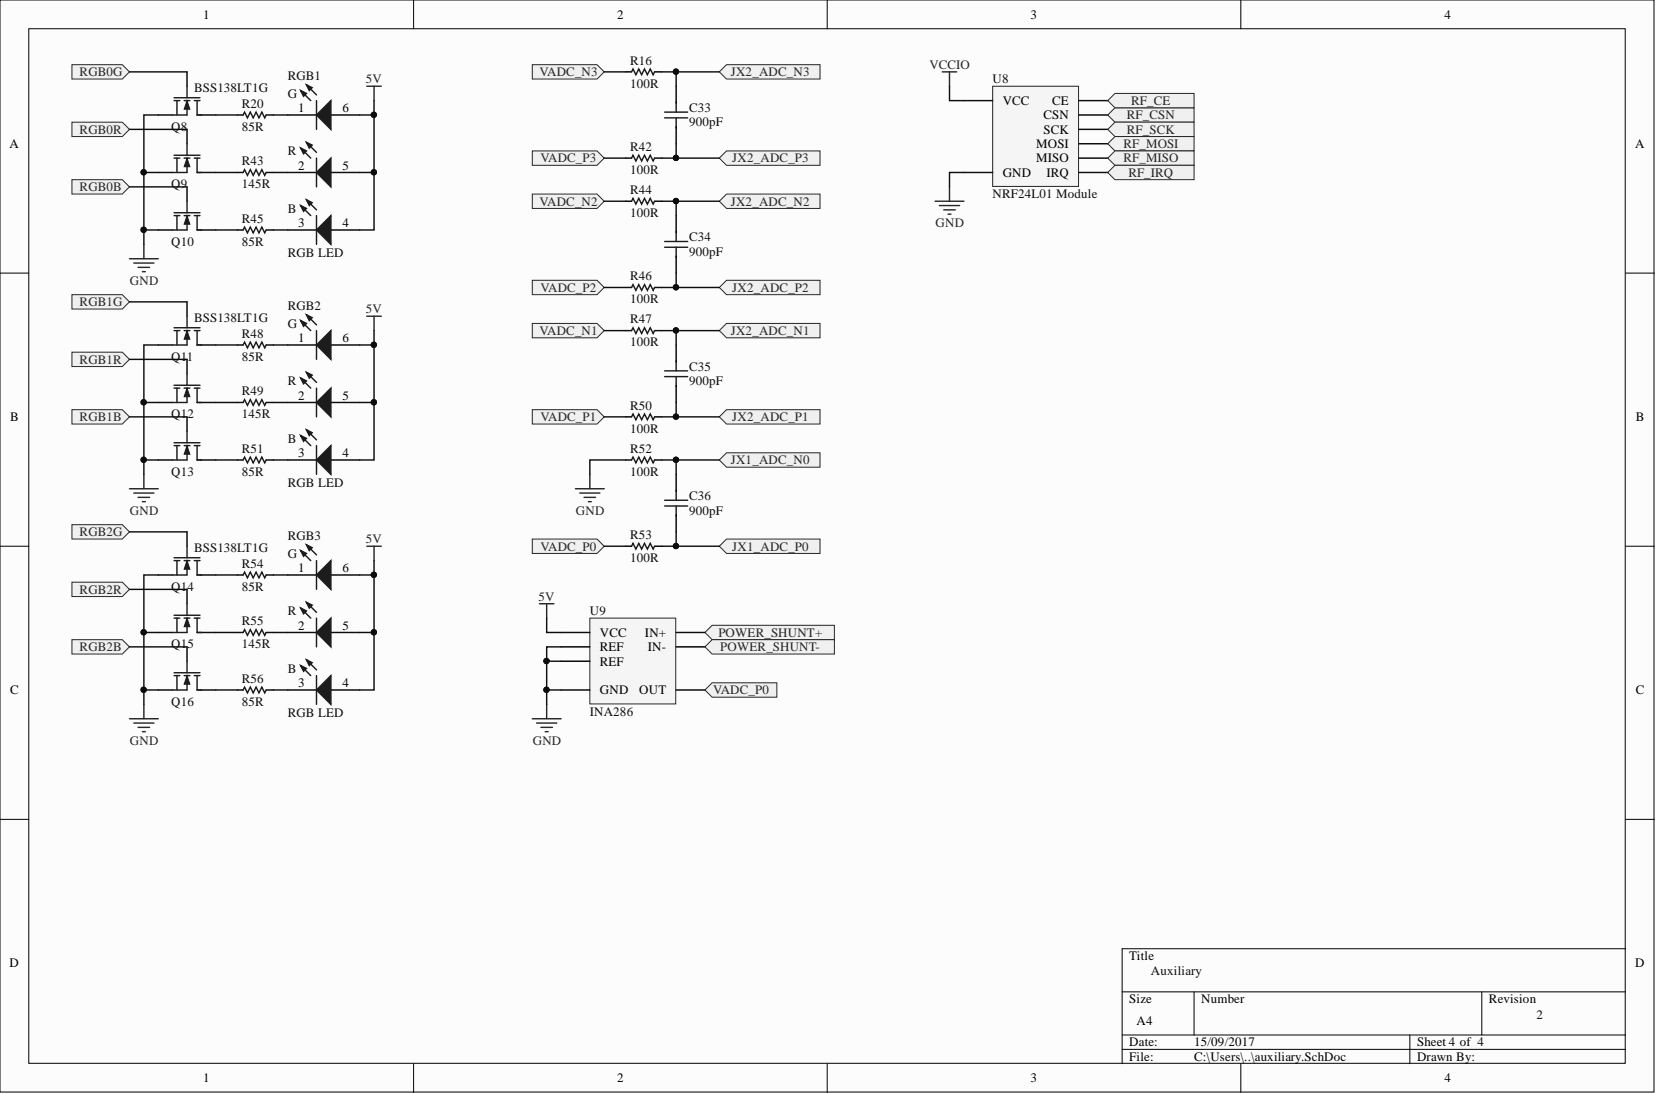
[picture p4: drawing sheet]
<svg xmlns="http://www.w3.org/2000/svg" width="292mm" height="193mm" viewBox="0 0 292 193" stroke-linecap="round" stroke-linejoin="round" font-family="sans-serif">
<g fill="#fcfcfc" stroke="#000" stroke-width=".18">
<path d="M0 0h291.7v192.6h-291.7z"/>
<path d="M5.1 5.1h281.6v182.5h-281.6z"/>
</g>
<g fill="none" stroke="#000" stroke-width=".18">
<path d="M73 0v5.1M145.9 0v5.1M218.9 0v5.1M0 48.2h5.1M286.7 48.2h5.1M0 96.4h5.1M286.7 96.4h5.1M0 144.5h5.1M286.7 144.5h5.1M197.9 175h88.8M210.6 175v7.6M261.4 175v7.6"/>
<path d="M286.7 167.3h-88.8v20.3M73 187.6v5.1M145.9 187.6v5.1M197.9 182.6h88.8M197.9 185.1h88.8M218.9 187.6v5.1M248.7 182.6v5"/>
</g>
<path d="M33 12.7v2.5M27.9 20.3h2.6M35.5 20.3h2.6" fill="none" stroke="#000" stroke-width=".25"/>
<path d="M30.7 17.2h4.6M30.7 17.7h1M31.2 17.7v2.6M32.5 17.7h1M33 15.2v2M33 17.7v2.6h-2.5M34.3 17.7h1M34.8 17.7v2.6" fill="none" stroke="#1c1c1c" stroke-width=".25"/>
<path d="M33 17.7l.5 1.6h-1z" fill="#1c1c1c"/>
<path d="M33 17.7l.5 1.6h-1z" fill="none" stroke="#1c1c1c" stroke-width=".18"/>
<path d="M30.7 27.4h4.6M30.7 27.9h1M31.2 27.9v2.5M32.5 27.9h1M33 25.4v2M33 27.9v2.5h-2.5M34.3 27.9h1M34.8 20.3h.7M34.8 27.9v2.5" fill="none" stroke="#1c1c1c" stroke-width=".25"/>
<path d="M27.9 30.4h2.6M33 22.8v2.6M35.5 30.4h2.6" fill="none" stroke="#000" stroke-width=".25"/>
<path d="M33 27.9l.5 1.5h-1z" fill="#1c1c1c"/>
<path d="M33 27.9l.5 1.5h-1z" fill="none" stroke="#1c1c1c" stroke-width=".18"/>
<path d="M30.7 37.5h4.6M30.7 38h1M31.2 38v2.6M32.5 38h1M33 35.5v2M33 38v2.6h-2.5M34.3 38h1M34.8 30.4h.7M34.8 38v2.6" fill="none" stroke="#1c1c1c" stroke-width=".25"/>
<path d="M33 33v2.5M27.9 40.6h2.6M35.5 40.6h2.6" fill="none" stroke="#000" stroke-width=".25"/>
<path d="M33 38l.5 1.6h-1z" fill="#1c1c1c"/>
<path d="M33 38l.5 1.6h-1z" fill="none" stroke="#1c1c1c" stroke-width=".18"/>
<path d="M34.8 40.6h.7" fill="none" stroke="#1c1c1c" stroke-width=".25"/>
<path d="M50.8 20.3h5M58.4 20.3h5" fill="none" stroke="#000" stroke-width=".25"/>
<path d="M55.8 20.3l2.6-2.6v5.1z" fill="#1c1c1c"/>
<path d="M53 16l1.8 1.7M54.1 15l1.7 1.7M55.8 17.7v5.1M55.8 20.3l2.6-2.6v5.1z" fill="none" stroke="#1c1c1c" stroke-width=".25"/>
<path d="M54.1 15l1 .5-.5 .5z" fill="#1c1c1c"/>
<path d="M54.1 15l1 .5-.5 .5z" fill="none" stroke="#1c1c1c" stroke-width=".25"/>
<path d="M53 16l1.1 .5-.6 .5z" fill="#1c1c1c"/>
<path d="M53 16l1.1 .5-.6 .5z" fill="none" stroke="#1c1c1c" stroke-width=".25"/>
<path d="M50.8 30.4h5M58.4 30.4h5" fill="none" stroke="#000" stroke-width=".25"/>
<path d="M55.8 30.4l2.6-2.5v5.1z" fill="#1c1c1c"/>
<path d="M53 26.1l1.8 1.8M54.1 25.1l1.7 1.8M55.8 30.4l2.6-2.5v5.1zM55.8 27.9v5.1" fill="none" stroke="#1c1c1c" stroke-width=".25"/>
<path d="M54.1 25.1l1 .5-.5 .5z" fill="#1c1c1c"/>
<path d="M54.1 25.1l1 .5-.5 .5z" fill="none" stroke="#1c1c1c" stroke-width=".25"/>
<path d="M53 26.1l1.1 .5-.6 .5z" fill="#1c1c1c"/>
<path d="M53 26.1l1.1 .5-.6 .5z" fill="none" stroke="#1c1c1c" stroke-width=".25"/>
<path d="M50.8 40.6h5M58.4 40.6h5" fill="none" stroke="#000" stroke-width=".25"/>
<path d="M55.8 40.6l2.6-2.6v5.1z" fill="#1c1c1c"/>
<path d="M53 36.3l1.8 1.7M54.1 35.2l1.7 1.8M55.8 38v5.1M55.8 40.6l2.6-2.6v5.1z" fill="none" stroke="#1c1c1c" stroke-width=".25"/>
<path d="M54.1 35.2l1 .6-.5 .5z" fill="#1c1c1c"/>
<path d="M54.1 35.2l1 .6-.5 .5z" fill="none" stroke="#1c1c1c" stroke-width=".25"/>
<path d="M53 36.3l1.1 .5-.6 .5z" fill="#1c1c1c"/>
<path d="M42.9 20.3l.2-.5 .5 1 .6-1 .5 1 .5-1 .5 1 .5-1 .5 1 .2-.5M42.9 30.4l.2-.5 .5 1 .6-1 .5 1 .5-1 .5 1 .5-1 .5 1 .2-.5M53 36.3l1.1 .5-.6 .5zM42.9 40.6l.2-.5 .5 1 .6-1 .5 1 .5-1 .5 1 .5-1 .5 1 .2-.5" fill="none" stroke="#1c1c1c" stroke-width=".25"/>
<path d="M41.9 20.3h1M41.9 30.4h1M46.9 20.3h1.3M46.9 30.4h1.3M41.9 40.6h1M46.9 40.6h1.3" fill="none" stroke="#000" stroke-width=".25"/>
<path d="M22.8 45.6h5.1M23.6 46.4h3.6M24.4 47.2h2M25.1 47.9h.5M25.4 43.1v2.5" fill="none" stroke="#262626" stroke-width=".25"/>
<g fill="#f0f0f0" stroke="#262626" stroke-width=".18">
<path d="M12.7 11.4h8.9l1.2 1.3-1.2 1.2h-8.9z" fill-rule="evenodd"/>
<path d="M12.7 21.6h8.9l1.2 1.2-1.2 1.3h-8.9z" fill-rule="evenodd"/>
<path d="M12.7 31.7h8.9l1.2 1.3-1.2 1.2h-8.9z" fill-rule="evenodd"/>
</g>
<path d="M64.7 15.2h2.5M66 15.2v2.5" fill="none" stroke="#262626" stroke-width=".25"/>
<path d="M33 53.2v2.6M27.9 60.9h2.6M35.5 60.9h2.6" fill="none" stroke="#000" stroke-width=".25"/>
<path d="M30.7 57.8h4.6M30.7 58.3h1M31.2 58.3v2.6M32.5 58.3h1M33 55.8v2M33 58.3v2.6h-2.5M34.3 58.3h1M34.8 58.3v2.6" fill="none" stroke="#1c1c1c" stroke-width=".25"/>
<path d="M33 58.3l.5 1.5h-1z" fill="#1c1c1c"/>
<path d="M33 58.3l.5 1.5h-1z" fill="none" stroke="#1c1c1c" stroke-width=".18"/>
<path d="M30.7 68h4.6M30.7 68.5h1M31.2 68.5v2.5M32.5 68.5h1M33 65.9v2.1M33 68.5v2.5h-2.5M34.3 68.5h1M34.8 60.9h.7M34.8 68.5v2.5" fill="none" stroke="#1c1c1c" stroke-width=".25"/>
<path d="M27.9 71h2.6M33 63.4v2.5M35.5 71h2.6" fill="none" stroke="#000" stroke-width=".25"/>
<path d="M33 68.5l.5 1.5h-1z" fill="#1c1c1c"/>
<path d="M33 68.5l.5 1.5h-1z" fill="none" stroke="#1c1c1c" stroke-width=".18"/>
<path d="M30.7 78.1h4.6M30.7 78.6h1M31.2 78.6v2.5M32.5 78.6h1M33 76.1v2M33 78.6v2.5h-2.5M34.3 78.6h1M34.8 71h.7M34.8 78.6v2.5" fill="none" stroke="#1c1c1c" stroke-width=".25"/>
<path d="M33 73.5v2.6M27.9 81.1h2.6M35.5 81.1h2.6" fill="none" stroke="#000" stroke-width=".25"/>
<path d="M33 78.6l.5 1.5h-1z" fill="#1c1c1c"/>
<path d="M33 78.6l.5 1.5h-1z" fill="none" stroke="#1c1c1c" stroke-width=".18"/>
<path d="M34.8 81.1h.7" fill="none" stroke="#1c1c1c" stroke-width=".25"/>
<path d="M50.8 60.9h5M58.4 60.9h5" fill="none" stroke="#000" stroke-width=".25"/>
<path d="M55.8 60.9l2.6-2.6v5.1z" fill="#1c1c1c"/>
<path d="M53 56.5l1.8 1.8M54.1 55.5l1.7 1.8M55.8 58.3v5.1M55.8 60.9l2.6-2.6v5.1z" fill="none" stroke="#1c1c1c" stroke-width=".25"/>
<path d="M54.1 55.5l1 .5-.5 .5z" fill="#1c1c1c"/>
<path d="M54.1 55.5l1 .5-.5 .5z" fill="none" stroke="#1c1c1c" stroke-width=".25"/>
<path d="M53 56.5l1.1 .5-.6 .6z" fill="#1c1c1c"/>
<path d="M53 56.5l1.1 .5-.6 .6z" fill="none" stroke="#1c1c1c" stroke-width=".25"/>
<path d="M50.8 71h5M58.4 71h5" fill="none" stroke="#000" stroke-width=".25"/>
<path d="M55.8 71l2.6-2.5v5z" fill="#1c1c1c"/>
<path d="M53 66.7l1.8 1.8M54.1 65.7l1.7 1.7M55.8 71l2.6-2.5v5zM55.8 68.5v5" fill="none" stroke="#1c1c1c" stroke-width=".25"/>
<path d="M54.1 65.7l1 .5-.5 .5z" fill="#1c1c1c"/>
<path d="M54.1 65.7l1 .5-.5 .5z" fill="none" stroke="#1c1c1c" stroke-width=".25"/>
<path d="M53 66.7l1.1 .5-.6 .5z" fill="#1c1c1c"/>
<path d="M53 66.7l1.1 .5-.6 .5z" fill="none" stroke="#1c1c1c" stroke-width=".25"/>
<path d="M50.8 81.1h5M58.4 81.1h5" fill="none" stroke="#000" stroke-width=".25"/>
<path d="M55.8 81.1l2.6-2.5v5.1z" fill="#1c1c1c"/>
<path d="M53 76.8l1.8 1.8M54.1 75.8l1.7 1.8M55.8 78.6v5.1M55.8 81.1l2.6-2.5v5.1z" fill="none" stroke="#1c1c1c" stroke-width=".25"/>
<path d="M54.1 75.8l1 .5-.5 .5z" fill="#1c1c1c"/>
<path d="M54.1 75.8l1 .5-.5 .5z" fill="none" stroke="#1c1c1c" stroke-width=".25"/>
<path d="M53 76.8l1.1 .5-.6 .5z" fill="#1c1c1c"/>
<path d="M42.9 60.9l.2-.6 .5 1.1 .6-1.1 .5 1.1 .5-1.1 .5 1.1 .5-1.1 .5 1.1 .2-.5M42.9 71l.2-.5 .5 1 .6-1 .5 1 .5-1 .5 1 .5-1 .5 1 .2-.5M53 76.8l1.1 .5-.6 .5zM42.9 81.1l.2-.5 .5 1 .6-1 .5 1 .5-1 .5 1 .5-1 .5 1 .2-.5" fill="none" stroke="#1c1c1c" stroke-width=".25"/>
<path d="M41.9 60.9h1M41.9 71h1M46.9 60.9h1.3M46.9 71h1.3M41.9 81.1h1M46.9 81.1h1.3" fill="none" stroke="#000" stroke-width=".25"/>
<path d="M22.8 86.2h5.1M23.6 87h3.6M24.4 87.7h2M25.1 88.5h.5M25.4 83.7v2.5" fill="none" stroke="#262626" stroke-width=".25"/>
<g fill="#f0f0f0" stroke="#262626" stroke-width=".18">
<path d="M12.7 52h8.9l1.2 1.2-1.2 1.3h-8.9z" fill-rule="evenodd"/>
<path d="M12.7 62.1h8.9l1.2 1.3-1.2 1.3h-8.9z" fill-rule="evenodd"/>
<path d="M12.7 72.3h8.9l1.2 1.2-1.2 1.3h-8.9z" fill-rule="evenodd"/>
</g>
<path d="M64.7 55.8h2.5M66 55.8v2.5" fill="none" stroke="#262626" stroke-width=".25"/>
<path d="M33 93.8v2.6M27.9 101.4h2.6M35.5 101.4h2.6" fill="none" stroke="#000" stroke-width=".25"/>
<path d="M30.7 98.4h4.6M30.7 98.9h1M31.2 98.9v2.5M32.5 98.9h1M33 96.4v2M33 98.9v2.5h-2.5M34.3 98.9h1M34.8 98.9v2.5" fill="none" stroke="#1c1c1c" stroke-width=".25"/>
<path d="M33 98.9l.5 1.5h-1z" fill="#1c1c1c"/>
<path d="M33 98.9l.5 1.5h-1z" fill="none" stroke="#1c1c1c" stroke-width=".18"/>
<path d="M30.7 108.5h4.6M30.7 109h1M31.2 109v2.6M32.5 109h1M33 106.5v2M33 109v2.6h-2.5M34.3 109h1M34.8 101.4h.7M34.8 109v2.6" fill="none" stroke="#1c1c1c" stroke-width=".25"/>
<path d="M27.9 111.6h2.6M33 104v2.5M35.5 111.6h2.6" fill="none" stroke="#000" stroke-width=".25"/>
<path d="M33 109l.5 1.6h-1z" fill="#1c1c1c"/>
<path d="M33 109l.5 1.6h-1z" fill="none" stroke="#1c1c1c" stroke-width=".18"/>
<path d="M30.7 118.7h4.6M30.7 119.2h1M31.2 119.2v2.5M32.5 119.2h1M33 116.6v2.1M33 119.2v2.5h-2.5M34.3 119.2h1M34.8 111.6h.7M34.8 119.2v2.5" fill="none" stroke="#1c1c1c" stroke-width=".25"/>
<path d="M33 114.1v2.5M27.9 121.7h2.6M35.5 121.7h2.6" fill="none" stroke="#000" stroke-width=".25"/>
<path d="M33 119.2l.5 1.5h-1z" fill="#1c1c1c"/>
<path d="M33 119.2l.5 1.5h-1z" fill="none" stroke="#1c1c1c" stroke-width=".18"/>
<path d="M34.8 121.7h.7" fill="none" stroke="#1c1c1c" stroke-width=".25"/>
<path d="M50.8 101.4h5M58.4 101.4h5" fill="none" stroke="#000" stroke-width=".25"/>
<path d="M55.8 101.4l2.6-2.5v5.1z" fill="#1c1c1c"/>
<path d="M53 97.1l1.8 1.8M54.1 96.1l1.7 1.8M55.8 98.9v5.1M55.8 101.4l2.6-2.5v5.1z" fill="none" stroke="#1c1c1c" stroke-width=".25"/>
<path d="M54.1 96.1l1 .5-.5 .5z" fill="#1c1c1c"/>
<path d="M54.1 96.1l1 .5-.5 .5z" fill="none" stroke="#1c1c1c" stroke-width=".25"/>
<path d="M53 97.1l1.1 .5-.6 .5z" fill="#1c1c1c"/>
<path d="M53 97.1l1.1 .5-.6 .5z" fill="none" stroke="#1c1c1c" stroke-width=".25"/>
<path d="M50.8 111.6h5M58.4 111.6h5" fill="none" stroke="#000" stroke-width=".25"/>
<path d="M55.8 111.6l2.6-2.6v5.1z" fill="#1c1c1c"/>
<path d="M53 107.3l1.8 1.7M54.1 106.2l1.7 1.8M55.8 111.6l2.6-2.6v5.1zM55.8 109v5.1" fill="none" stroke="#1c1c1c" stroke-width=".25"/>
<path d="M54.1 106.2l1 .5-.5 .6z" fill="#1c1c1c"/>
<path d="M54.1 106.2l1 .5-.5 .6z" fill="none" stroke="#1c1c1c" stroke-width=".25"/>
<path d="M53 107.3l1.1 .5-.6 .5z" fill="#1c1c1c"/>
<path d="M53 107.3l1.1 .5-.6 .5z" fill="none" stroke="#1c1c1c" stroke-width=".25"/>
<path d="M50.8 121.7h5M58.4 121.7h5" fill="none" stroke="#000" stroke-width=".25"/>
<path d="M55.8 121.7l2.6-2.5v5z" fill="#1c1c1c"/>
<path d="M53 117.4l1.8 1.8M54.1 116.4l1.7 1.8M55.8 119.2v5M55.8 121.7l2.6-2.5v5z" fill="none" stroke="#1c1c1c" stroke-width=".25"/>
<path d="M54.1 116.4l1 .5-.5 .5z" fill="#1c1c1c"/>
<path d="M54.1 116.4l1 .5-.5 .5z" fill="none" stroke="#1c1c1c" stroke-width=".25"/>
<path d="M53 117.4l1.1 .5-.6 .5z" fill="#1c1c1c"/>
<path d="M42.9 101.4l.2-.5 .5 1 .6-1 .5 1 .5-1 .5 1 .5-1 .5 1 .2-.5M42.9 111.6l.2-.5 .5 1 .6-1 .5 1 .5-1 .5 1 .5-1 .5 1 .2-.5M53 117.4l1.1 .5-.6 .5zM42.9 121.7l.2-.5 .5 1 .6-1 .5 1 .5-1 .5 1 .5-1 .5 1 .2-.5" fill="none" stroke="#1c1c1c" stroke-width=".25"/>
<path d="M41.9 101.4h1M41.9 111.6h1M46.9 101.4h1.3M46.9 111.6h1.3M41.9 121.7h1M46.9 121.7h1.3" fill="none" stroke="#000" stroke-width=".25"/>
<path d="M64.7 96.4h2.5M66 96.4v2.5M22.8 126.8h5.1M23.6 127.5h3.6M24.4 128.3h2M25.1 129.1h.5M25.4 124.2v2.6" fill="none" stroke="#262626" stroke-width=".25"/>
<g fill="#f0f0f0" stroke="#262626" stroke-width=".18">
<path d="M93.9 95.1h11.4l1.3 1.3-1.3 1.2h-11.4z" fill-rule="evenodd"/>
<path d="M126.9 96.4l1.2-1.3h16.5v2.5h-16.5z" fill-rule="evenodd"/>
<path d="M126.9 81.1l1.2-1.2h16.5v2.5h-16.5z" fill-rule="evenodd"/>
<path d="M93.9 72.3h11.4l1.3 1.2-1.3 1.3h-11.4z" fill-rule="evenodd"/>
<path d="M93.9 57h11.4l1.3 1.3-1.3 1.3h-11.4z" fill-rule="evenodd"/>
<path d="M126.9 73.5l1.2-1.2h16.5v2.5h-16.5z" fill-rule="evenodd"/>
<path d="M126.9 58.3l1.2-1.3h16.5v2.6h-16.5z" fill-rule="evenodd"/>
<path d="M93.9 49.4h11.4l1.3 1.3-1.3 1.3h-11.4z" fill-rule="evenodd"/>
<path d="M93.9 34.2h11.4l1.3 1.3-1.3 1.3h-11.4z" fill-rule="evenodd"/>
<path d="M126.9 50.7l1.2-1.3h16.5v2.6h-16.5z" fill-rule="evenodd"/>
<path d="M126.9 35.5l1.2-1.3h16.5v2.6h-16.5z" fill-rule="evenodd"/>
<path d="M93.9 26.6h11.4l1.3 1.3-1.3 1.3h-11.4z" fill-rule="evenodd"/>
<path d="M93.9 11.4h11.4l1.3 1.3-1.3 1.2h-11.4z" fill-rule="evenodd"/>
<path d="M126.9 27.9l1.2-1.3h16.5v2.6h-16.5z" fill-rule="evenodd"/>
<path d="M126.9 12.7l1.2-1.3h16.5v2.5h-16.5z" fill-rule="evenodd"/>
</g>
<path d="M104 109h15.2v15.2h-15.2z" fill="#f5f5f5" stroke="#262626" stroke-width=".18"/>
<path d="M99 111.6h5M99 114.1h5M99 116.6h5M119.3 111.6h5M119.3 114.1h5M99 121.7h5M119.3 121.7h5" fill="none" stroke="#000" stroke-width=".25"/>
<path d="M95.2 106.5h2.5M96.4 106.5v2.5M93.9 126.8h5.1M94.7 127.5h3.5M95.4 128.3h2M96.2 129.1h.5M96.4 124.2v2.6" fill="none" stroke="#262626" stroke-width=".25"/>
<g fill="#f0f0f0" stroke="#262626" stroke-width=".18">
<path d="M124.3 111.6l1.3-1.3h21.6v2.5h-21.6z" fill-rule="evenodd"/>
<path d="M124.3 114.1l1.3-1.3h21.6v2.6h-21.6z" fill-rule="evenodd"/>
</g>
<path d="M101.5 86.2h5.1M102.3 87h3.5M103 87.7h2.1M103.8 88.5h.5M104 83.7v2.5" fill="none" stroke="#262626" stroke-width=".25"/>
<g fill="#f0f0f0" stroke="#262626" stroke-width=".18">
<path d="M124.3 121.7l1.3-1.3h11.4v2.6h-11.4z" fill-rule="evenodd"/>
<path d="M12.7 92.5h8.9l1.2 1.3-1.2 1.3h-8.9z" fill-rule="evenodd"/>
<path d="M12.7 102.7h8.9l1.2 1.3-1.2 1.2h-8.9z" fill-rule="evenodd"/>
<path d="M12.7 112.8h8.9l1.2 1.3-1.2 1.3h-8.9z" fill-rule="evenodd"/>
</g>
<g fill="none" stroke="#000" stroke-width=".25">
<path d="M110.4 12.7h1M115.5 12.7h1.2M119.3 15.2v3M110.4 27.9h1M110.4 35.5h1M115.5 27.9h1.2M115.5 35.5h1.2M119.3 22.4v3M119.3 38v3M110.4 50.7h1M110.4 58.3h1M115.5 50.7h1.2"/>
<path d="M115.5 58.3h1.2M119.3 45.2v3M110.4 73.5h1M115.5 73.5h1.2M119.3 60.9v2.9M119.3 68v3M110.4 81.1h1M110.4 96.4h1M115.5 81.1h1.2M115.5 96.4h1.2M119.3 83.7v3M119.3 90.8v3"/>
</g>
<g fill="none" stroke="#1c1c1c" stroke-width=".25">
<path d="M111.4 12.7l.3-.5 .5 1 .5-1 .5 1 .5-1 .5 1 .5-1 .5 1 .3-.5M117.2 19.8h4.1M119.3 18v1.8M111.4 27.9l.3-.5 .5 1 .5-1 .5 1 .5-1 .5 1 .5-1 .5 1 .3-.5M111.4 35.5l.3-.5 .5 1 .5-1 .5 1 .5-1 .5 1 .5-1 .5 1 .3-.5M117.2 20.8h4.1M119.3 20.8v1.8M111.4 50.7l.3-.5 .5 1 .5-1 .5 1 .5-1 .5 1 .5-1 .5 1 .3-.5M111.4 58.3l.3-.5 .5 1 .5-1 .5 1 .5-1 .5 1 .5-1 .5 1 .3-.5M117.2 42.6h4.1M117.2 43.6h4.1M119.3 40.8v1.8"/>
<path d="M119.3 43.6v1.8M111.4 73.5l.3-.5 .5 1 .5-1 .5 1 .5-1 .5 1 .5-1 .5 1 .3-.5M117.2 65.4h4.1M117.2 66.4h4.1M119.3 63.6v1.8M119.3 66.4v1.8M111.4 81.1l.3-.5 .5 1 .5-1 .5 1 .5-1 .5 1 .5-1 .5 1 .3-.5M111.4 96.4l.3-.6 .5 1.1 .5-1.1 .5 1.1 .5-1.1 .5 1.1 .5-1.1 .5 1.1 .3-.5M117.2 88.2h4.1M117.2 89.3h4.1M119.3 86.5v1.7M119.3 89.3v1.7"/>
</g>
<path d="M175.1 15.2h15.1v17.7h-15.1z" fill="#f5f5f5" stroke="#262626" stroke-width=".18"/>
<path d="M170 17.7h5.1M190.3 17.7h5.1M170 30.4h5.1M190.3 30.4h5.1M190.3 20.3h5.1M190.3 22.8h5.1M190.3 25.4h5.1M190.3 27.9h5.1" fill="none" stroke="#000" stroke-width=".25"/>
<path d="M166.2 12.7h2.5M167.5 12.7v2.5M164.9 35.5h5.1M165.7 36.3h3.6M166.5 37h2M167.2 37.8h.5M167.5 33v2.5" fill="none" stroke="#262626" stroke-width=".25"/>
<g fill="#f0f0f0" stroke="#262626" stroke-width=".18">
<path d="M195.4 20.3l1.3-1.3h13.9v2.6h-13.9z" fill-rule="evenodd"/>
<path d="M195.4 17.7l1.3-1.2h13.9v2.5h-13.9z" fill-rule="evenodd"/>
<path d="M195.4 22.8l1.3-1.2h13.9v2.5h-13.9z" fill-rule="evenodd"/>
<path d="M195.4 25.4l1.3-1.3h13.9v2.5h-13.9z" fill-rule="evenodd"/>
<path d="M195.4 27.9l1.3-1.3h13.9v2.6h-13.9z" fill-rule="evenodd"/>
<path d="M195.4 30.4l1.3-1.2h13.9v2.5h-13.9z" fill-rule="evenodd"/>
</g>
<g fill="none" stroke="#0e0e0e" stroke-width=".25">
<path d="M22.8 12.7h10.2M66 17.7v22.9h-2.6M106.6 12.7h3.8M116.7 12.7h2.6v2.5M119.3 12.7h7.6M167.5 15.2v2.5h2.5M22.8 33h10.2M22.8 22.8h10.2M25.4 30.4h2.5M27.9 20.3h-2.5v22.8M38.1 20.3h3.8M38.1 30.4h3.8"/>
<path d="M48.2 20.3h2.6M48.2 30.4h2.6M63.4 20.3h2.6M63.4 30.4h2.6M106.6 35.5h3.8M106.6 27.9h3.8M116.7 35.5h2.6v2.5M119.3 25.4v2.5h-2.6M119.3 35.5h7.6M119.3 27.9h7.6M170 30.4h-2.5v2.6M22.8 53.2h10.2"/>
<path d="M25.4 40.6h2.5M38.1 40.6h3.8M48.2 40.6h2.6M66 58.3v22.8h-2.6M106.6 58.3h3.8M106.6 50.7h3.8M116.7 58.3h2.6v2.6M119.3 48.2v2.5h-2.6M119.3 58.3h7.6M119.3 50.7h7.6M22.8 73.5h10.2M22.8 63.4h10.2"/>
<path d="M25.4 71h2.5M27.9 60.9h-2.5v22.8M38.1 60.9h3.8M38.1 71h3.8M48.2 60.9h2.6M48.2 71h2.6M63.4 60.9h2.6M63.4 71h2.6M106.6 73.5h3.8M119.3 71v2.5h-2.6M119.3 73.5h7.6M22.8 93.8h10.2"/>
<path d="M25.4 81.1h2.5M38.1 81.1h3.8M48.2 81.1h2.6M66 98.9v22.8h-2.6M106.6 96.4h3.8M110.4 81.1h-6.4v2.6M116.7 81.1h2.6v2.6M119.3 93.8v2.6h-2.6M119.3 81.1h7.6M119.3 96.4h7.6M22.8 114.1h10.2M22.8 104h10.2"/>
<path d="M25.4 111.6h2.5M27.9 101.4h-2.5v22.8M38.1 101.4h3.8M38.1 111.6h3.8M48.2 101.4h2.6M48.2 111.6h2.6M63.4 101.4h2.6M63.4 111.6h2.6M96.4 109v2.6h2.6M96.4 116.6v7.6M99 114.1h-2.6v2.5h2.6M25.4 121.7h2.5"/>
<path d="M38.1 121.7h3.8M48.2 121.7h2.6M96.4 121.7h2.6"/>
</g>
<g fill="#0e0e0e" stroke="#0e0e0e" stroke-width=".18">
<circle cx="25.3" cy="40.5" r=".47"/>
<circle cx="25.3" cy="30.4" r=".47"/>
<circle cx="65.9" cy="30.4" r=".47"/>
<circle cx="65.9" cy="20.2" r=".47"/>
<circle cx="25.3" cy="81.1" r=".47"/>
<circle cx="25.3" cy="71" r=".47"/>
<circle cx="65.9" cy="71" r=".47"/>
<circle cx="65.9" cy="60.8" r=".47"/>
<circle cx="25.3" cy="121.7" r=".47"/>
<circle cx="25.3" cy="111.5" r=".47"/>
<circle cx="65.9" cy="111.5" r=".47"/>
<circle cx="65.9" cy="101.4" r=".47"/>
<circle cx="119.2" cy="81.1" r=".47"/>
<circle cx="119.2" cy="96.3" r=".47"/>
<circle cx="119.2" cy="58.3" r=".47"/>
<circle cx="119.2" cy="73.5" r=".47"/>
<circle cx="119.2" cy="35.5" r=".47"/>
<circle cx="119.2" cy="50.7" r=".47"/>
<circle cx="119.2" cy="12.6" r=".47"/>
<circle cx="119.2" cy="27.9" r=".47"/>
<circle cx="96.4" cy="116.6" r=".47"/>
<circle cx="96.4" cy="121.7" r=".47"/>
</g>
<g font-size="2.3">
<text x="35.9" y="3.3">1</text>
<text x="108.9" y="3.3">2</text>
<text x="181.8" y="3.3">3</text>
<text x="254.8" y="3.3">4</text>
<text x="52.6" y="19.8">1</text>
<text x="60.4" y="19.8">6</text>
<text x="176.9" y="18.5">VCC</text>
<text x="184.1" y="21">CSN</text>
<text x="184.1" y="23.6">SCK</text>
<text x="185.6" y="18.5">CE</text>
<text x="1.7" y="26.1">A</text>
<text x="52.6" y="29.9">2</text>
<text x="60.4" y="29.9">5</text>
<text x="182.8" y="26.1">MOSI</text>
<text x="182.8" y="28.7">MISO</text>
<text x="288.4" y="26.1">A</text>
<text x="176.9" y="31.2">GND</text>
<text x="184.6" y="31.2">IRQ</text>
<text x="52.6" y="40.1">3</text>
<text x="60.4" y="40.1">4</text>
<text x="52.6" y="60.3">1</text>
<text x="60.4" y="60.3">6</text>
<text x="52.6" y="70.5">2</text>
<text x="60.4" y="70.5">5</text>
<text x="1.8" y="74.3">B</text>
<text x="288.5" y="74.3">B</text>
<text x="52.6" y="80.6">3</text>
<text x="60.4" y="80.6">4</text>
<text x="52.6" y="100.9">1</text>
<text x="60.4" y="100.9">6</text>
<text x="52.6" y="111.1">2</text>
<text x="60.4" y="111.1">5</text>
<text x="105.8" y="112.3">VCC</text>
<text x="113.8" y="112.3">IN+</text>
<text x="105.8" y="114.9">REF</text>
<text x="105.8" y="117.4">REF</text>
<text x="114.3" y="114.9">IN-</text>
<text x="1.8" y="122.5">C</text>
<text x="52.6" y="121.2">3</text>
<text x="60.4" y="121.2">4</text>
<text x="105.8" y="122.5">GND</text>
<text x="112.8" y="122.5">OUT</text>
<text x="288.5" y="122.5">C</text>
<text x="1.7" y="170.6">D</text>
<text x="199.2" y="169.4">Title</text>
<text x="288.4" y="170.6">D</text>
<text x="199.2" y="177">Size</text>
<text x="211.9" y="177">Number</text>
<text x="262.6" y="177">Revision</text>
<text x="199.2" y="184.6">Date:</text>
<text x="200.5" y="180.8">A4</text>
<text x="210.6" y="184.6">15/09/2017</text>
<text x="250" y="184.6">Sheet 4 of 4</text>
<text x="35.9" y="190.9">1</text>
<text x="108.9" y="190.9">2</text>
<text x="181.8" y="190.9">3</text>
<text x="199.2" y="187.1">File:</text>
<text x="210.6" y="187.1">C:\Users\..\auxiliary.SchDoc</text>
<text x="250" y="187.1">Drawn By:</text>
<text x="254.8" y="190.9">4</text>
</g>
<g font-size="2.3" fill="#0e0e0e">
<text x="111.1" y="11.4">R16</text>
<text x="34.3" y="16.2">BSS138LT1G</text>
<text x="50.8" y="17.2">G</text>
<text x="50.8" y="14.2">RGB1</text>
<text x="111.1" y="15.5">100R</text>
<text x="175.1" y="14.7">U8</text>
<text x="30.2" y="23.1">Q8</text>
<text x="42.6" y="23.1">85R</text>
<text x="42.6" y="19">R20</text>
<text x="121.6" y="22.3">900pF</text>
<text x="121.6" y="19.8">C33</text>
<text x="42.6" y="29.2">R43</text>
<text x="50.8" y="27.4">R</text>
<text x="111.1" y="26.6">R42</text>
<text x="30.2" y="33.2">Q9</text>
<text x="42.6" y="33.2">145R</text>
<text x="111.1" y="30.7">100R</text>
<text x="111.1" y="34.2">R44</text>
<text x="175.1" y="35">NRF24L01 Module</text>
<text x="42.6" y="39.3">R45</text>
<text x="50.8" y="37.5">B</text>
<text x="111.1" y="38.3">100R</text>
<text x="30.2" y="43.4">Q10</text>
<text x="42.6" y="43.4">85R</text>
<text x="50.8" y="45.4">RGB LED</text>
<text x="121.6" y="45.1">900pF</text>
<text x="121.6" y="42.6">C34</text>
<text x="111.1" y="53.5">100R</text>
<text x="111.1" y="49.4">R46</text>
<text x="34.3" y="56.8">BSS138LT1G</text>
<text x="42.6" y="59.6">R48</text>
<text x="50.8" y="57.8">G</text>
<text x="50.8" y="54.8">RGB2</text>
<text x="111.1" y="57">R47</text>
<text x="30.2" y="63.6">Q11</text>
<text x="42.6" y="63.6">85R</text>
<text x="111.1" y="61.1">100R</text>
<text x="121.6" y="65.4">C35</text>
<text x="42.6" y="69.7">R49</text>
<text x="50.8" y="68">R</text>
<text x="121.6" y="68">900pF</text>
<text x="30.2" y="73.8">Q1</text>
<text x="33.1" y="73.8">2</text>
<text x="42.6" y="73.8">145R</text>
<text x="111.1" y="76.3">100R</text>
<text x="111.1" y="72.3">R50</text>
<text x="30.2" y="83.9">Q13</text>
<text x="42.6" y="83.9">85R</text>
<text x="42.6" y="79.9">R51</text>
<text x="50.8" y="78.1">B</text>
<text x="111.1" y="83.9">100R</text>
<text x="111.1" y="79.9">R52</text>
<text x="50.8" y="86">RGB LED</text>
<text x="121.6" y="88.2">C36</text>
<text x="50.8" y="95.3">RGB3</text>
<text x="111.1" y="95.1">R53</text>
<text x="121.6" y="90.8">900pF</text>
<text x="34.3" y="97.4">BSS138LT1G</text>
<text x="42.6" y="100.2">R54</text>
<text x="50.8" y="98.4">G</text>
<text x="111.1" y="99.1">100R</text>
<text x="30.2" y="104.2">Q1</text>
<text x="33.1" y="104.2">4</text>
<text x="42.6" y="104.2">85R</text>
<text x="42.6" y="110.3">R55</text>
<text x="50.8" y="108.5">R</text>
<text x="104" y="108.5">U9</text>
<text x="30.2" y="114.4">Q1</text>
<text x="33.1" y="114.4">5</text>
<text x="42.6" y="114.4">145R</text>
<text x="50.8" y="118.7">B</text>
<text x="30.2" y="124.5">Q16</text>
<text x="42.6" y="124.5">85R</text>
<text x="42.6" y="120.4">R56</text>
<text x="50.8" y="126.5">RGB LED</text>
<text x="104" y="126.3">INA286</text>
<text x="203" y="171.9">Auxiliary</text>
<text x="271" y="179.8">2</text>
</g>
<g font-size="2.3" fill="#262626">
<text x="14" y="13.4">RGB0G</text>
<text x="64.5" y="14.7">5V</text>
<text x="95.2" y="13.4">VADC_N3</text>
<text x="128.9" y="13.4">JX2_ADC_N3</text>
<text x="163.9" y="12.2">VCCIO</text>
<text x="14" y="23.6">RGB0R</text>
<text x="198.8" y="21">RF_CSN</text>
<text x="198.8" y="23.6">RF_SCK</text>
<text x="199.5" y="18.5">RF_CE</text>
<text x="95.3" y="28.7">VADC_P3</text>
<text x="129.2" y="28.7">JX2_ADC_P3</text>
<text x="198.2" y="26.1">RF_MOSI</text>
<text x="198.2" y="28.7">RF_MISO</text>
<text x="14" y="33.7">RGB0B</text>
<text x="199" y="31.2">RF_IRQ</text>
<text x="95.2" y="36.3">VADC_N2</text>
<text x="128.9" y="36.3">JX2_ADC_N2</text>
<text x="165" y="40.1">GND</text>
<text x="22.9" y="50.2">GND</text>
<text x="95.3" y="51.5">VADC_P2</text>
<text x="129.2" y="51.5">JX2_ADC_P2</text>
<text x="14" y="54">RGB1G</text>
<text x="64.5" y="55.3">5V</text>
<text x="95.2" y="59.1">VADC_N1</text>
<text x="128.9" y="59.1">JX2_ADC_N1</text>
<text x="14" y="64.1">RGB1R</text>
<text x="14" y="74.3">RGB1B</text>
<text x="95.3" y="74.3">VADC_P1</text>
<text x="129.2" y="74.3">JX2_ADC_P1</text>
<text x="128.9" y="81.9">JX1_ADC_N0</text>
<text x="14" y="94.6">RGB2G</text>
<text x="22.9" y="90.8">GND</text>
<text x="64.5" y="95.8">5V</text>
<text x="101.6" y="90.8">GND</text>
<text x="95.3" y="97.1">VADC_P0</text>
<text x="129.2" y="97.1">JX1_ADC_P0</text>
<text x="14" y="104.7">RGB2R</text>
<text x="95" y="106">5V</text>
<text x="126.7" y="112.3">POWER_SHUNT+</text>
<text x="14" y="114.9">RGB2B</text>
<text x="127" y="114.9">POWER_SHUNT-</text>
<text x="125.8" y="122.5">VADC_P0</text>
<text x="22.9" y="131.3">GND</text>
<text x="94" y="131.3">GND</text>
</g>
</svg>
